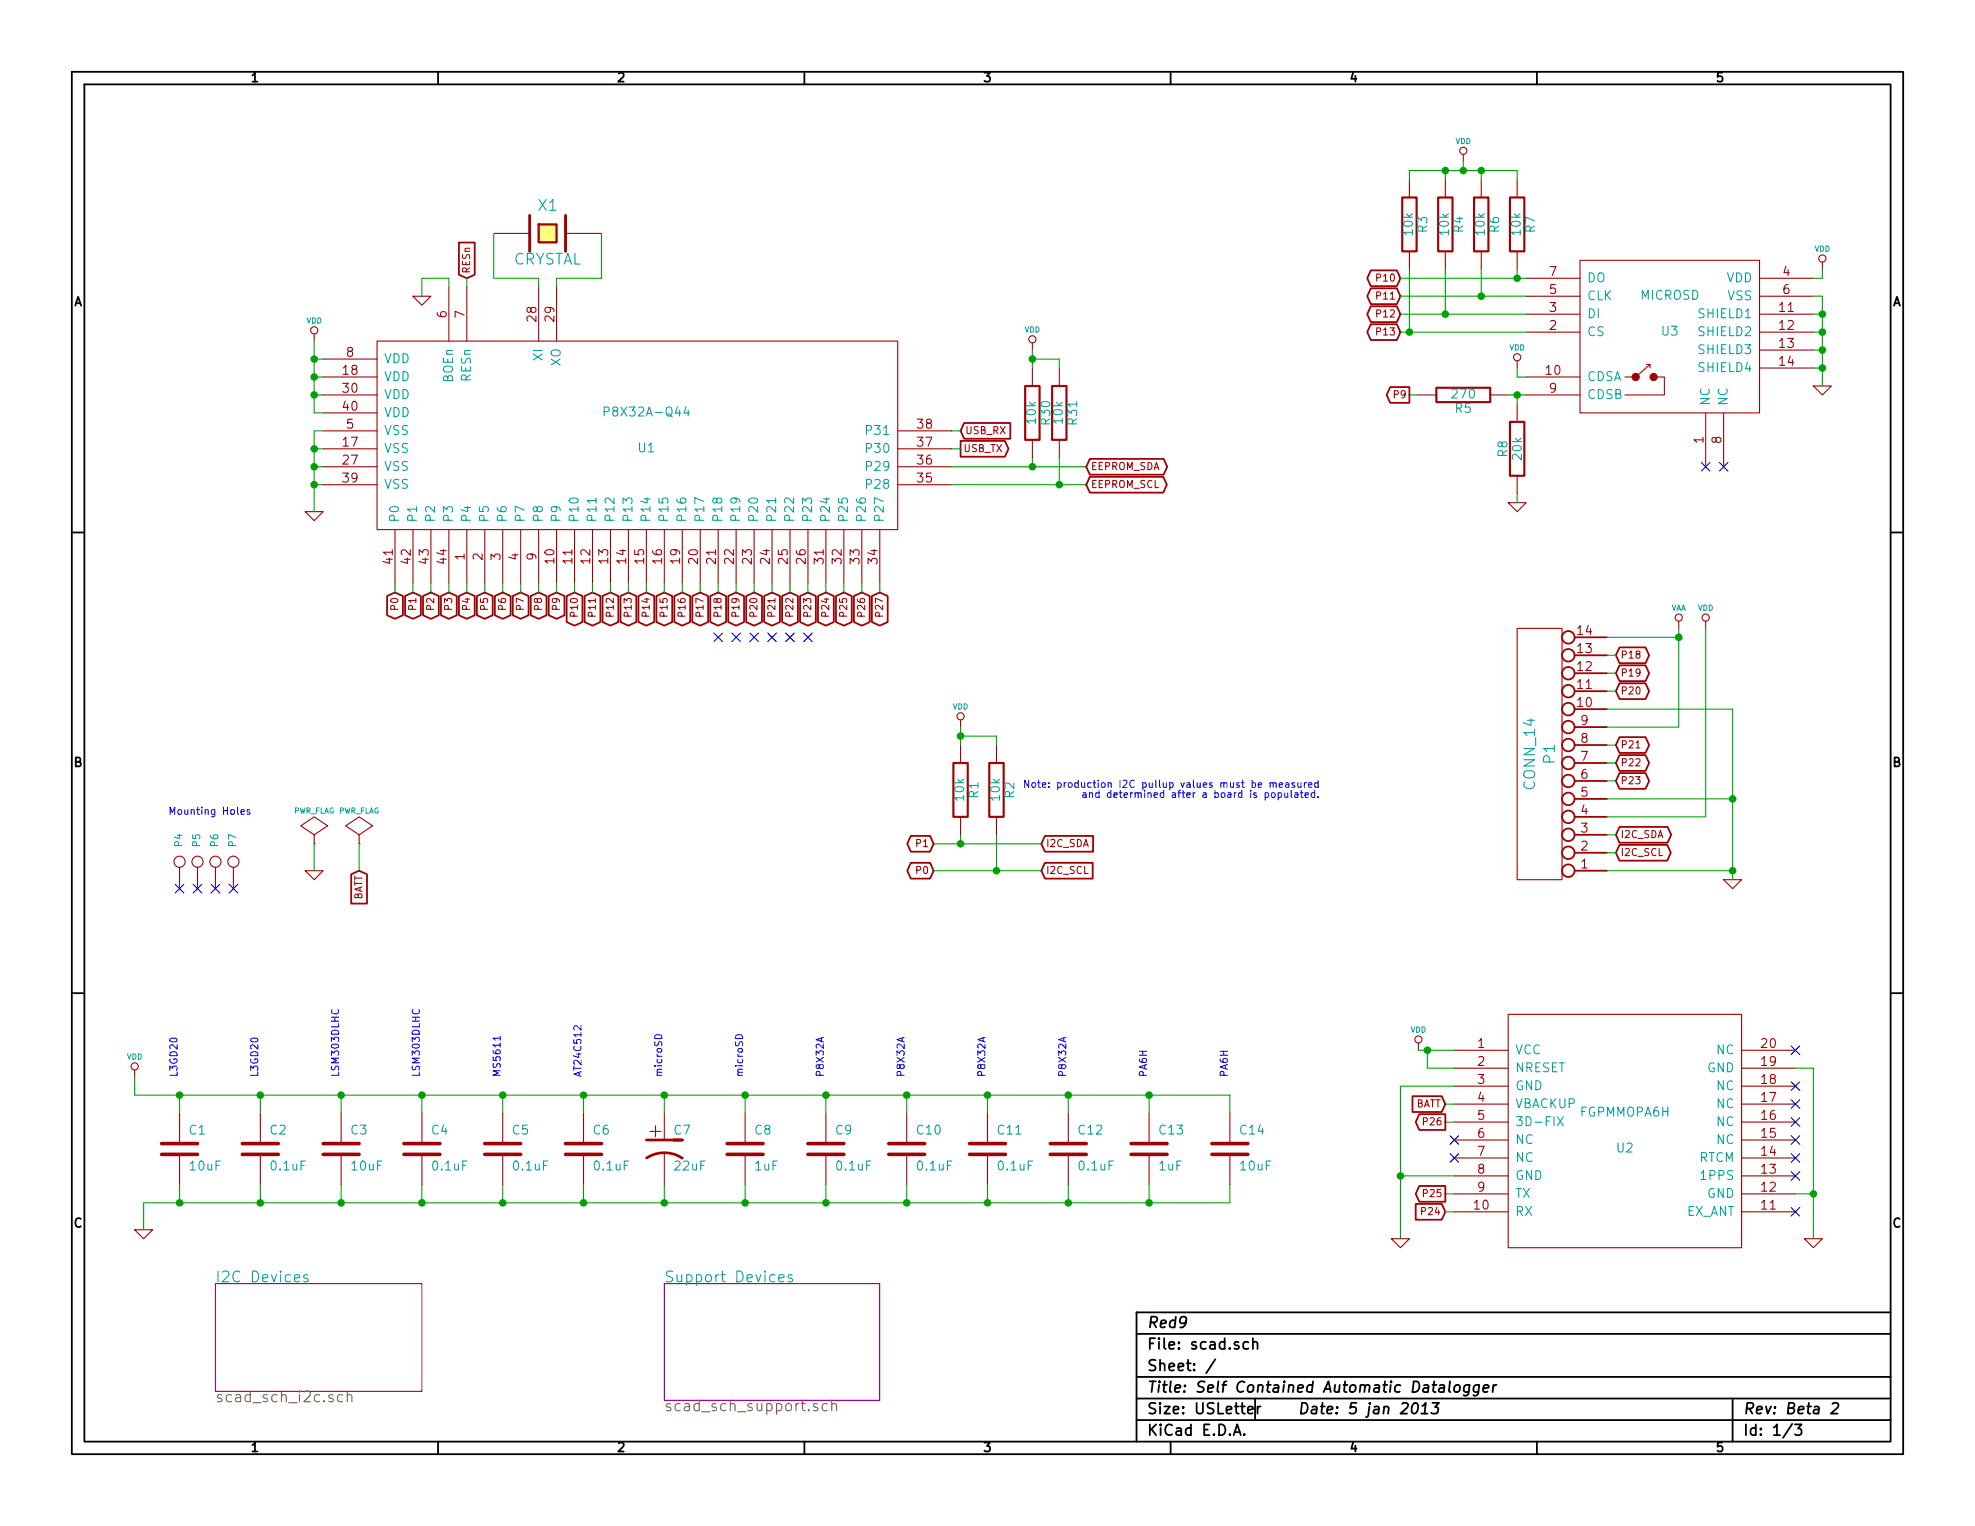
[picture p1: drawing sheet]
<svg xmlns="http://www.w3.org/2000/svg" width="279mm" height="216mm" viewBox="0 0 279 216" stroke-linecap="round" stroke-linejoin="round" font-family="sans-serif">
<g fill="none" stroke="#000" stroke-width=".25">
<path d="M10.2 10.2h259v195.5h-259zM11.9 11.9h255.6v192.1h-255.6zM62 10.2v1.7M113.8 10.2v1.7M165.6 10.2v1.7M217.4 10.2v1.7M10.2 75.3h1.7M267.5 75.3h1.7M10.2 140.5h1.7M267.5 140.5h1.7M160.8 188.7h106.7M160.8 194.8h106.7"/>
<path d="M160.8 197.9h106.7M171.9 192.3l-1.3 2M176.5 199.5l.8-.1-.1-.3-.4-.1-.3 .2 .1 .7 .2 .1 .4-.1M176.6 189.9a.48 .48 0 0 0-.7 .1v.6a.48 .48 0 0 0 .7 .2M177.2 190a.38 .38 0 0 1 .7 .1v.8M177.2 189.3v1.6M177.5 197.9v3M177.9 199v1M178.3 199l-.2 .1-.2 .2M199.9 198.6a.35 .35 0 0 1 .4-.1 .35 .35 0 0 1 .3 .3 .87 .87 0 0 1-.6 1.2l-.2-.1a1.14 1.14 0 0 1 .1-1.3zM201.1 200h.9M201.2 198.9l.5-.4-.2 1.5"/>
<path d="M202.6 198.5h1l-.6 .6a.38 .38 0 0 1 .5 .3l-.1 .3-.3 .3h-.4l-.2-.1M203.7 196l.2-.1 .4 .1v.2l-.1 .8M204.3 196.3l-.5 .1a.35 .35 0 0 0-.2 .5l.1 .1 .5-.1M205.1 195.4l-.1 1.3 .2 .3M205.9 196a.38 .38 0 0 1 .7 .2l-.2 .6a.41 .41 0 0 1-.7-.1v-.5zM207.9 196a.51 .51 0 0 0-.8 .2v.6a.53 .53 0 0 0 .7 .1M207.9 195.9l-.2 1.3-.1 .1a.45 .45 0 0 1-.5 .1M209.2 196a.51 .51 0 0 0-.7 .2v.6a.53 .53 0 0 0 .6 .1M209.3 195.9l-.2 1.3-.1 .1a.45 .45 0 0 1-.6 .1M209.8 196.4l.8-.1-.1-.3-.1-.1-.4 .1-.2 .7 .2 .3 .4-.1M211.3 195.9l-.1 1.1M211.7 195.9l-.3 .1-.2 .2"/>
<path d="M245.1 197.9v6.1M259.2 198.6l.3-.1h.3a.32 .32 0 0 1 .3 .4l-.1 .2-1 .9h.9M267.5 185.7h-106.7v18.3M62 204v1.7M113.8 204v1.7M160.8 200.9h106.7M165.6 204v1.7M174.5 203l.5-1.5 .5 1.5M174.7 202.6h.7M176 202.9l.1 .1h-.1h-.1l.1-.1v.1M217.4 204v1.7M253.5 201.4l-1.3 2"/>
<path d="M253.9 201.5h1l-.5 .6a.42 .42 0 0 1 .5 .3v.4l-.2 .2h-.6l-.2-.1"/>
</g>
<g fill="none" stroke="#a00000" stroke-width=".15">
<path d="M69.8 33h5.1M80 33h5.1M199.4 25.4v2.5M199.4 35.6v2.5M204.5 25.4v2.5M204.5 35.6v2.5M207 21.8v1.1M209.5 25.4v2.5M209.5 35.6v2.5M214.6 25.4v2.5M214.6 35.6v2.5M215.9 39.4h7.6"/>
<path d="M223.5 36.8h25.4v21.6h-25.4zM248.9 39.4h7.6M257.8 37.1v1M44.4 47.2v1.1M45.7 50.8h7.6M45.7 55.9h7.6M45.7 58.4h7.6M45.7 53.3h7.6M53.3 48.3h73.7v26.6h-73.7zM58.4 41.9h2.6l-1.3 1.3zM63.5 40.6v7.7M66 40.6v7.7"/>
<path d="M76.2 40.6v7.7M78.7 40.6v7.7M146 48.5v1M146 52.1v2.5M149.9 52.1v2.5M200.7 55.9h2.5M210.8 55.9h2.6M214.6 51.1v1M214.6 57.2v2.5M215.9 55.9h7.6M215.9 53.3h7.6M215.9 47h7.6"/>
<path d="M215.9 44.5h7.6M215.9 41.9h7.6M229.9 53.3h1M232.9 51.6h.5M233.4 52.1v-.5l-2 1.7M234.4 53.3h1.1v2.6h-5.6M241.3 58.4v7.6M243.8 58.4v7.6M248.9 47h7.6M248.9 44.5h7.6M248.9 41.9h7.6M248.9 49.5h7.6"/>
<path d="M248.9 52.1h7.6M256.5 54.6h2.6l-1.3 1.3zM43.2 72.4h2.5l-1.3 1.3zM45.7 61h7.6M45.7 68.6h7.6M45.7 66h7.6M45.7 63.5h7.6M55.9 74.9v7.7M58.4 74.9v7.7M61 74.9v7.7M63.5 74.9v7.7M66 74.9v7.7"/>
<path d="M68.6 74.9v7.7M71.1 74.9v7.7M73.7 74.9v7.7M76.2 74.9v7.7M78.7 74.9v7.7M81.3 74.9v7.7M83.8 74.9v7.7M86.4 74.9v7.7M88.9 74.9v7.7M91.4 74.9v7.7M94 74.9v7.7M96.5 74.9v7.7"/>
<path d="M99.1 74.9v7.7M101.6 74.9v7.7M104.1 74.9v7.7M106.7 74.9v7.7M109.2 74.9v7.7M111.8 74.9v7.7M114.3 74.9v7.7M116.8 74.9v7.7M119.4 74.9v7.7M121.9 74.9v7.7M124.5 74.9v7.7M127 61h7.6"/>
<path d="M127 68.6h7.6M127 66h7.6M127 63.5h7.6M146 62.2v2.6M149.9 62.2v2.6M213.4 71.1h2.5l-1.3 1.3zM214.6 67.3v2.6M214.6 88.9h6.4v35.6h-6.4zM237.5 87.9v1M241.3 87.9v1M44.4 119.4h.1M44.4 118.1l2-1.3-2-1.2-1.9 1.2 1.9 1.3v1.3"/>
<path d="M50.8 119.4h.1M50.8 118.1l1.9-1.3-1.9-1.2-1.9 1.2 1.9 1.3v1.3M135.9 101.9v1M135.9 105.4v2.6M135.9 115.6v2.5M141 105.4v2.6M141 115.6v2.5M231.4 105.8h.6M25.4 122.7v3M27.9 122.7v3M30.5 122.7v3M33 122.7v3"/>
<path d="M43.2 123.2h2.5l-1.3 1.3zM243.8 124.5h2.6l-1.3 1.2zM19 151.4v1M25.4 157.5v4.3M36.8 157.5v4.3M48.3 157.5v4.3M59.7 157.5v4.3M71.1 157.5v4.3M82.5 157.5v4.3M94 157.5v3.8M105.4 157.5v4.3M116.8 157.5v4.3"/>
<path d="M128.3 157.5v4.3M139.7 157.5v4.3M151.1 157.5v4.3M162.6 157.5v4.3M174 157.5v4.3M200.7 147.6v1M205.7 148.6h7.7M205.7 151.1h7.7M205.7 153.7h7.7M205.7 156.2h7.7M205.7 158.8h7.7M213.4 143.5h33v33h-33z"/>
<path d="M246.4 148.6h7.6M246.4 151.1h7.6M246.4 153.7h7.6M246.4 156.2h7.6M246.4 158.8h7.6M19 174h2.6l-1.3 1.3zM25.4 163.3v4.3M36.8 163.3v4.3M48.3 163.3v4.3M59.7 163.3v4.3M71.1 163.3v4.3M82.5 163.3v4.3"/>
<path d="M94 163.1v4.5M105.4 163.3v4.3M116.8 163.3v4.3M128.3 163.3v4.3M139.7 163.3v4.3M151.1 163.3v4.3M162.6 163.3v4.3M174 163.3v4.3M196.8 175.3h2.6l-1.3 1.2zM205.7 161.3h7.7M205.7 163.8h7.7M205.7 166.4h7.7"/>
<path d="M205.7 168.9h7.7M205.7 171.5h7.7M246.4 161.3h7.6M246.4 163.8h7.6M246.4 166.4h7.6M246.4 168.9h7.6M246.4 171.5h7.6M255.3 175.3h2.5l-1.3 1.2z"/>
<circle cx="207" cy="21.3" r=".51"/>
<circle cx="257.8" cy="36.6" r=".51"/>
<circle cx="44.5" cy="46.7" r=".51"/>
<circle cx="146.1" cy="48" r=".51"/>
<circle cx="214.6" cy="50.5" r=".51"/>
<circle cx="237.5" cy="87.4" r=".51"/>
<circle cx="241.3" cy="87.4" r=".51"/>
<circle cx="135.9" cy="101.3" r=".51"/>
<circle cx="25.4" cy="121.9" r=".79"/>
<circle cx="27.9" cy="121.9" r=".79"/>
<circle cx="30.5" cy="121.9" r=".79"/>
<circle cx="33" cy="121.9" r=".79"/>
<circle cx="19" cy="150.9" r=".51"/>
<circle cx="200.7" cy="147.1" r=".51"/>
</g>
<path d="M85.5 58.2h.6l.1-.2-.1-.3-.1-.1h-.5v1.3M97.1 57.5l-.3 .9h.7M97.4 58v.9M84.3 70.5v.7M109.7 70.5v.7M220.3 158l.9 1.3M221.2 158l-.9 1.3M43.5 180.4l-.3-.1-.2 .3v.2l.5 .1 .1 .2-.1 .2-.1 .1-.4-.1M110.2 180.8l.7-.1-.1-.3-.4-.1-.2 .3 .1 .7 .1 .1 .4-.1M112.1 180.4l-.4-.1-.2 .3 .1 .2 .5 .1v.2v.2l-.2 .1-.4-.1" fill="none" stroke="#00a0a0" stroke-width=".15"/>
<g fill="#a00000" stroke="#a00000" stroke-width=".15">
<circle cx="231.4" cy="53.3" r=".51"/>
<circle cx="233.9" cy="53.3" r=".51"/>
</g>
<path d="M91.4 161.3h5.1h-1.3M91.5 163.8a4.6 4.6 0 0 1 5 .1" fill="none" stroke="#a00000" stroke-width=".38"/>
<g fill="none" stroke="#00f" stroke-width=".15">
<path d="M24.1 115.2v-1l.3 .7 .3-.7v1M35.3 114.6h-.2l-.1 .1 .1 .2h.2v.3h-.3M145.5 110.4v1l-.5-1v1M146 110.8h.5v.4l-.1 .2h-.4v-.2zM146.8 110.7h.4M146.9 110.4v.9l.3 .1M147.5 111.1l.5-.1-.1-.2-.3-.1-.1 .2v.5h.4M148.4 111.3v.1M148.4 110.8v.1M149.6 110.8h.4l.1 .1-.1 .5h-.4M149.6 110.7v1.1M153.2 112.2h.4v.6"/>
<path d="M153.6 112.4h-.3l-.1 .2 .1 .2h.3M154.1 112.2h.4l.1 .6M154.1 112.2v.6M155.5 112.2h-.4l-.1 .1 .1 .5h.4M155.5 111.8v1M157.1 112.2h-.4v.1v.5h.4M157.1 111.8v1M157.6 112.5l.5-.1-.1-.2h-.3l-.1 .1v.5h.4M184.5 110.7v.7M184.6 112.5l.5-.1v-.2h-.3l-.2 .1 .1 .5h.4M184.8 110.7l-.2 .1-.1 .1M185.1 111.1l.5-.1-.1-.2-.3-.1-.1 .2 .1 .5h.3"/>
<path d="M186 112.2h-.4l-.1 .1 .1 .5h.4M186 111.8v1M186.5 110.8h-.4l-.1 .1 .1 .5h.4M186.5 112.7v.1M186.5 110.4v1M70.8 146.9h-1.1l.4 .3M70.8 146.6v.6M82.2 145.1v.6l-.7-.6-.2 .1-.1 .1 .1 .4M92.7 146.6a.55 .55 0 0 1 .6-.2 .55 .55 0 0 1 .3 .5h-1zM104.1 146.6a.55 .55 0 0 1 .6-.2 .55 .55 0 0 1 .4 .5h-1.1z"/>
</g>
<path d="M74.9 30.5v5.1M80 30.5v5.1" fill="none" stroke="#a00000" stroke-width=".41"/>
<path d="M76.2 31.8h2.5v2.5h-2.5z" fill="#ffff80" stroke="#ffff80" stroke-width=".25"/>
<path d="M76.2 31.8h2.5v2.5h-2.5zM198.4 27.9h2v7.7h-2zM203.5 27.9h2v7.7h-2zM208.5 27.9h2.1v7.7h-2.1zM213.6 27.9h2v7.7h-2zM145 54.6h2.1v7.6h-2.1zM148.8 54.6h2.1v7.6h-2.1zM203.2 54.9h7.6v2h-7.6zM213.6 59.7h2v7.6h-2zM134.9 108h2v7.6h-2zM140 108h2v7.6h-2z" fill="none" stroke="#a00000" stroke-width=".3"/>
<g fill="none" stroke="#a00000" stroke-width=".25">
<path d="M64.9 34.3h2.3v4.6l-1.2 .5-1.1-.5zM193.9 38.3h3.7l.5 1.1-.5 1.1h-3.7l-.5-1.1zM136.4 59.8h6.5v2.3h-6.5l-.5-1.1zM193.9 45.9h3.7l.5 1.1-.5 1.1h-3.7l-.5-1.1zM193.9 43.3h3.7l.5 1.2-.5 1.1h-3.7l-.5-1.1zM193.9 40.8h3.7l.5 1.1-.5 1.1h-3.7l-.5-1.1zM196.7 54.8h2.7v2.2h-2.7l-.5-1.1zM135.9 62.4h6.3l.5 1.1-.5 1.1h-6.3zM154.2 64.9h10.4l.5 1.1-.5 1.2h-10.4l-.5-1.2zM154.2 67.5h10.4l.5 1.1-.5 1.1h-10.4l-.5-1.1zM54.8 84.3l1.1-.5 1.1 .5v2.7l-1.1 .6-1.1-.6zM57.3 84.3l1.1-.5 1.1 .5v2.7l-1.1 .6-1.1-.6z"/>
<path d="M59.8 84.3l1.2-.5 1.1 .5v2.7l-1.1 .6-1.2-.6zM62.4 84.3l1.1-.5 1.1 .5v2.7l-1.1 .6-1.1-.6zM64.9 84.3l1.1-.5 1.2 .5v2.7l-1.2 .6-1.1-.6zM67.5 84.3l1.1-.5 1.1 .5v2.7l-1.1 .6-1.1-.6zM70 84.3l1.1-.5 1.1 .5v2.7l-1.1 .6-1.1-.6zM72.5 84.3l1.2-.5 1.1 .5v2.7l-1.1 .6-1.2-.6zM75.1 84.3l1.1-.5 1.1 .5v2.7l-1.1 .6-1.1-.6zM77.6 84.3l1.1-.5 1.2 .5v2.7l-1.2 .6-1.1-.6zM80.2 84.3l1.1-.5 1.1 .5v3.7l-1.1 .5-1.1-.5zM82.7 84.3l1.1-.5 1.1 .5v3.7l-1.1 .5-1.1-.5zM85.2 84.3l1.2-.5 1.1 .5v3.7l-1.1 .5-1.2-.5zM87.8 84.3l1.1-.5 1.1 .5v3.7l-1.1 .5-1.1-.5z"/>
<path d="M90.3 84.3l1.1-.5 1.2 .5v3.7l-1.2 .5-1.1-.5zM92.9 84.3l1.1-.5 1.1 .5v3.7l-1.1 .5-1.1-.5zM95.4 84.3l1.1-.5 1.1 .5v3.7l-1.1 .5-1.1-.5zM97.9 84.3l1.2-.5 1.1 .5v3.7l-1.1 .5-1.2-.5zM100.5 84.3l1.1-.5 1.1 .5v3.7l-1.1 .5-1.1-.5zM103 84.3l1.1-.5 1.2 .5v3.7l-1.2 .5-1.1-.5zM105.6 84.3l1.1-.5 1.1 .5v3.7l-1.1 .5-1.1-.5zM108.1 84.3l1.1-.5 1.1 .5v3.7l-1.1 .5-1.1-.5zM110.6 84.3l1.2-.5 1.1 .5v3.7l-1.1 .5-1.2-.5zM113.2 84.3l1.1-.5 1.1 .5v3.7l-1.1 .5-1.1-.5zM115.7 84.3l1.1-.5 1.2 .5v3.7l-1.2 .5-1.1-.5zM118.3 84.3l1.1-.5 1.1 .5v3.7l-1.1 .5-1.1-.5z"/>
<path d="M120.8 84.3l1.1-.5 1.1 .5v3.7l-1.1 .5-1.1-.5zM123.3 84.3l1.2-.5 1.1 .5v3.7l-1.1 .5-1.2-.5zM222.8 97.8h4.5M222.8 95.3h4.5M222.8 92.7h4.5M222.8 90.2h4.5M229.1 91.6h3.7l.5 1.1-.5 1.1h-3.7l-.5-1.1zM229.1 94.1h3.7l.5 1.2-.5 1.1h-3.7l-.5-1.1zM229.1 96.7h3.7l.5 1.1-.5 1.1h-3.7l-.5-1.1zM128.9 118.3h2.7l.5 1.1-.5 1.1h-2.7l-.6-1.1zM147.8 118.3h6.8v2.2h-6.8l-.5-1.1zM222.8 118.1h4.5"/>
<path d="M222.8 115.6h4.5M222.8 113h4.5M222.8 110.5h4.5M222.8 108h4.5M222.8 105.4h4.5M222.8 102.9h4.5M222.8 100.3h4.5M229.1 106.8h3.7l.5 1.2-.5 1.1h-3.7l-.5-1.1zM229.1 109.4h3.7l.5 1.1-.5 1.1h-3.7l-.5-1.1zM229.1 104.3h3.7l.5 1.1-.5 1.1h-3.7l-.5-1.1zM229.1 117h6.8l.5 1.1-.5 1.1h-6.8l-.5-1.1zM229.1 119.5h6.8l.5 1.2-.5 1.1h-6.8l-.5-1.1z"/>
<path d="M49.7 123.7l1.1-.5 1.1 .5v4.1h-2.2zM128.9 122.1h2.7l.5 1.1-.5 1.1h-2.7l-.6-1.1zM147.8 122.1h6.8v2.2h-6.8l-.5-1.1zM222.8 123.2h4.5M222.8 120.7h4.5M199.8 155.1h4.2l.5 1.1-.5 1.1h-4.2zM200.8 157.6h3.7v2.3h-3.7l-.5-1.1zM200.3 170.3h3.7l.5 1.2-.5 1.1h-3.7zM200.8 167.8h3.7v2.2h-3.7l-.5-1.1z"/>
<circle cx="221.9" cy="97.8" r=".89"/>
<circle cx="221.9" cy="92.7" r=".89"/>
<circle cx="221.9" cy="90.2" r=".89"/>
<circle cx="221.9" cy="95.2" r=".89"/>
<circle cx="221.9" cy="115.6" r=".89"/>
<circle cx="221.9" cy="110.5" r=".89"/>
<circle cx="221.9" cy="105.4" r=".89"/>
<circle cx="221.9" cy="107.9" r=".89"/>
<circle cx="221.9" cy="100.3" r=".89"/>
<circle cx="221.9" cy="113" r=".89"/>
<circle cx="221.9" cy="102.9" r=".89"/>
<circle cx="221.9" cy="118.1" r=".89"/>
<circle cx="221.9" cy="120.6" r=".89"/>
<circle cx="221.9" cy="123.2" r=".89"/>
</g>
<g fill="none" stroke="#0000c0" stroke-width=".15">
<path d="M240.7 65.4l1.2 1.2M241.9 65.4l-1.2 1.2M243.2 65.4l1.2 1.2M244.4 65.4l-1.2 1.2M101 89.6l1.2 1.2M102.2 89.6l-1.2 1.2M103.5 89.6l1.2 1.2M104.7 89.6l-1.2 1.2M106.1 89.6l1.2 1.2M107.3 89.6l-1.2 1.2M108.6 89.6l1.2 1.2M109.8 89.6l-1.2 1.2"/>
<path d="M111.2 89.6l1.2 1.2M112.4 89.6l-1.2 1.2M113.7 89.6l1.2 1.2M114.9 89.6l-1.2 1.2M24.8 125.1l1.2 1.2M26 125.1l-1.2 1.2M27.3 125.1l1.2 1.2M28.5 125.1l-1.2 1.2M29.9 125.1l1.2 1.2M31.1 125.1l-1.2 1.2M32.4 125.1l1.2 1.2M33.6 125.1l-1.2 1.2"/>
<path d="M253.4 158.1l1.2 1.3M253.4 155.6l1.2 1.2M253.4 153.1l1.2 1.2M253.4 148l1.2 1.2M254.6 158.1l-1.2 1.3M254.6 155.6l-1.2 1.2M254.6 153.1l-1.2 1.2M254.6 148l-1.2 1.2M205.1 160.7l1.2 1.2M205.1 163.2l1.2 1.2M206.3 160.7l-1.2 1.2M206.3 163.2l-1.2 1.2"/>
<path d="M253.4 170.8l1.2 1.3M253.4 165.8l1.2 1.2M253.4 163.2l1.2 1.2M253.4 160.7l1.2 1.2M254.6 170.8l-1.2 1.3M254.6 165.8l-1.2 1.2M254.6 163.2l-1.2 1.2M254.6 160.7l-1.2 1.2"/>
</g>
<g fill="none" stroke="#a00000" stroke-width=".51">
<path d="M22.9 163.3h5M22.9 161.8h5M34.3 163.3h5.1M34.3 161.8h5.1M45.7 163.3h5.1M45.7 161.8h5.1M57.1 163.3h5.1M57.1 161.8h5.1M68.6 163.3h5.1M68.6 161.8h5.1M80 163.3h5.1M80 161.8h5.1"/>
<path d="M102.9 163.3h5M102.9 161.8h5M114.3 163.3h5.1M114.3 161.8h5.1M125.7 163.3h5.1M125.7 161.8h5.1M137.2 163.3h5M137.2 161.8h5M148.6 163.3h5.1M148.6 161.8h5.1M160 163.3h5.1M160 161.8h5.1"/>
<path d="M171.4 163.3h5.1M171.4 161.8h5.1"/>
</g>
<g fill="none" stroke="#00a000" stroke-width=".15">
<path d="M66 39.4v1.2M69.8 33v6.4h6.4v1.2M85.1 33v6.4h-6.4v1.2M198.1 39.4h17.8M199.4 25.4v-1.3h15.2v1.3M199.4 38.1v8.9M204.5 24.1v1.3M204.5 38.1v6.4M207 22.9v1.2M209.5 24.1v1.3M209.5 38.1v3.8M214.6 38.1v1.3"/>
<path d="M257.8 38.1v1.3h-1.3M44.4 50.8h1.3M44.4 48.3v10.1h1.3M44.4 55.9h1.3M44.4 53.3h1.3M63.5 40.6v-1.2h-3.8v2.5M146 49.5v2.6M146 50.8h3.9v1.3M198.1 41.9h17.8M198.1 44.5h17.8M198.1 47h17.8M199.4 55.9h1.3"/>
<path d="M213.4 55.9h2.5M214.6 52.1v1.2h1.3M214.6 55.9v1.3M256.5 41.9h1.3v12.7M256.5 44.5h1.3M256.5 47h1.3M256.5 49.5h1.3M256.5 52.1h1.3M44.4 66h1.3M44.4 68.6h1.3M44.4 63.5h1.3M45.7 61h-1.3v11.4"/>
<path d="M134.6 66h19.1M134.6 68.6h19.1M134.6 61h1.3M134.6 63.5h1.3M146 64.8v1.2M149.9 64.8v3.8M214.6 69.9v1.2M55.9 82.6v1.2M58.4 82.6v1.2M61 82.6v1.2M63.5 82.6v1.2M66 82.6v1.2"/>
<path d="M68.6 82.6v1.2M71.1 82.6v1.2M73.7 82.6v1.2M76.2 82.6v1.2M78.7 82.6v1.2M81.3 82.6v1.2M83.8 82.6v1.2M86.4 82.6v1.2M88.9 82.6v1.2M91.4 82.6v1.2M94 82.6v1.2M96.5 82.6v1.2"/>
<path d="M99.1 82.6v1.2M101.6 82.6v1.2M104.1 82.6v1.2M106.7 82.6v1.2M109.2 82.6v1.2M111.8 82.6v1.2M114.3 82.6v1.2M116.8 82.6v1.2M119.4 82.6v1.2M121.9 82.6v1.2M124.5 82.6v1.2M227.3 90.2h10.2"/>
<path d="M227.3 97.8h1.3M227.3 95.3h1.3M227.3 92.7h1.3M237.5 88.9v14h-10.2M241.3 88.9v26.7h-14M44.4 119.4v3.8M50.8 119.4v3.8M132.1 119.4h15.2M135.9 102.9v2.5M135.9 118.1v1.3M135.9 104.1h5.1v1.3M141 118.1v5.1"/>
<path d="M227.3 100.3h17.8v24.2M227.3 113h17.8M227.3 118.1h1.3M227.3 110.5h1.3M227.3 108h1.3M227.3 105.4h1.3M132.1 123.2h15.2M227.3 123.2h17.8M227.3 120.7h1.3M19 152.4v2.5h155v2.6M25.4 154.9v2.6M36.8 154.9v2.6"/>
<path d="M48.3 154.9v2.6M59.7 154.9v2.6M71.1 154.9v2.6M82.5 154.9v2.6M94 154.9v2.6M105.4 154.9v2.6M116.8 154.9v2.6M128.3 154.9v2.6M139.7 154.9v2.6M151.1 154.9v2.6M162.6 154.9v2.6M200.7 148.6h5"/>
<path d="M201.9 148.6v2.5h3.8M204.5 158.8h1.2M204.5 156.2h1.2M205.7 153.7h-7.6v21.6M254 151.1h2.5v24.2M25.4 167.6v2.6M36.8 167.6v2.6M48.3 167.6v2.6M59.7 167.6v2.6M71.1 167.6v2.6M82.5 167.6v2.6M94 167.6v2.6"/>
<path d="M105.4 167.6v2.6M116.8 167.6v2.6M128.3 167.6v2.6M139.7 167.6v2.6M151.1 167.6v2.6M162.6 167.6v2.6M174 167.6v2.6h-153.7v3.8M198.1 166.4h7.6M204.5 168.9h1.2M204.5 171.5h1.2M254 168.9h2.5"/>
</g>
<g fill="#00a000" stroke="#00a000" stroke-width=".25">
<circle cx="25.4" cy="154.9" r=".41"/>
<circle cx="36.8" cy="154.9" r=".41"/>
<circle cx="48.3" cy="154.9" r=".41"/>
<circle cx="59.7" cy="154.9" r=".41"/>
<circle cx="71.1" cy="154.9" r=".41"/>
<circle cx="25.4" cy="170.2" r=".41"/>
<circle cx="36.8" cy="170.2" r=".41"/>
<circle cx="48.3" cy="170.2" r=".41"/>
<circle cx="59.7" cy="170.2" r=".41"/>
<circle cx="71.1" cy="170.2" r=".41"/>
<circle cx="82.5" cy="154.9" r=".41"/>
<circle cx="94" cy="154.9" r=".41"/>
<circle cx="82.5" cy="170.2" r=".41"/>
<circle cx="94" cy="170.2" r=".41"/>
<circle cx="201.9" cy="148.6" r=".41"/>
<circle cx="256.5" cy="168.9" r=".41"/>
<circle cx="198.1" cy="166.4" r=".41"/>
<circle cx="146" cy="50.8" r=".41"/>
<circle cx="149.9" cy="68.6" r=".41"/>
<circle cx="146" cy="66" r=".41"/>
<circle cx="44.4" cy="55.9" r=".41"/>
<circle cx="44.4" cy="53.3" r=".41"/>
<circle cx="44.4" cy="50.8" r=".41"/>
<circle cx="44.4" cy="63.5" r=".41"/>
<circle cx="44.4" cy="66" r=".41"/>
<circle cx="44.4" cy="68.6" r=".41"/>
<circle cx="257.8" cy="44.5" r=".41"/>
<circle cx="257.8" cy="47" r=".41"/>
<circle cx="257.8" cy="49.5" r=".41"/>
<circle cx="257.8" cy="52.1" r=".41"/>
<circle cx="214.6" cy="55.9" r=".41"/>
<circle cx="116.8" cy="170.2" r=".41"/>
<circle cx="128.3" cy="170.2" r=".41"/>
<circle cx="139.7" cy="170.2" r=".41"/>
<circle cx="139.7" cy="154.9" r=".41"/>
<circle cx="128.3" cy="154.9" r=".41"/>
<circle cx="116.8" cy="154.9" r=".41"/>
<circle cx="105.4" cy="154.9" r=".41"/>
<circle cx="105.4" cy="170.2" r=".41"/>
<circle cx="151.1" cy="154.9" r=".41"/>
<circle cx="162.6" cy="154.9" r=".41"/>
<circle cx="151.1" cy="170.2" r=".41"/>
<circle cx="162.6" cy="170.2" r=".41"/>
<circle cx="209.5" cy="24.1" r=".41"/>
<circle cx="207" cy="24.1" r=".41"/>
<circle cx="204.5" cy="24.1" r=".41"/>
<circle cx="214.6" cy="39.4" r=".41"/>
<circle cx="209.5" cy="41.9" r=".41"/>
<circle cx="204.5" cy="44.5" r=".41"/>
<circle cx="199.4" cy="47" r=".41"/>
<circle cx="237.5" cy="90.2" r=".41"/>
<circle cx="245.1" cy="113" r=".41"/>
<circle cx="245.1" cy="123.2" r=".41"/>
<circle cx="135.9" cy="119.4" r=".41"/>
<circle cx="141" cy="123.2" r=".41"/>
<circle cx="135.9" cy="104.1" r=".41"/>
</g>
<path d="M30.5 181.6h29.2v15.3h-29.2zM94 181.6h30.5v16.5h-30.5z" fill="none" stroke="#a000a0" stroke-width=".15"/>
<path d="M48.5 197.4a.48 .48 0 0 0-.7 .1v.5a.48 .48 0 0 0 .7 .2M49.1 197.5a.38 .38 0 0 1 .7 0v.8M49.1 196.8v1.5M115.6 198.7l-.3-.1-.2 .2v.2l.5 .2 .1 .1-.1 .2-.1 .1-.4-.1M117 198.7a.48 .48 0 0 0-.6 0l-.1 .6a.48 .48 0 0 0 .7 .2M117.7 198.7a.38 .38 0 0 1 .6 .1v.8M117.7 198.1v1.5" fill="none" stroke="#808000" stroke-width=".15"/>
<text font-size="2.8" fill="#a00000" x="91.9" y="161">+</text>
<g font-size="2.1" fill="#00a0a0">
<text x="76.2" y="29.9">X1</text>
<text x="72.5" y="37.5">CRYSTAL</text>
<text x="220" y="108" transform="rotate(-90 220 108)">P1</text>
<text x="217.2" y="111.6" transform="rotate(-90 217.2 111.6)">CONN_14</text>
<text x="30.5" y="181.5">I2C Devices</text>
<text x="94" y="181.5">Support Devices</text>
</g>
<g font-size="2.1">
<text x="162.3" y="191">File: scad.sch</text>
<text x="162.3" y="188">Red9</text>
<text x="162.3" y="197.1">Title: Self Contained Automatic Datalogger</text>
<text x="162.3" y="194.1">Sheet: /</text>
<text x="162.3" y="203.2">KiCad E.D.A.</text>
<text x="162.3" y="200.2">Size: USLetter</text>
<text x="183.6" y="200.2">Date: 5 jan 2013</text>
<text x="246.6" y="200.2">Rev: Beta 2</text>
<text x="246.6" y="203.2">Id: 1/3</text>
</g>
<g font-size="2.1" fill="#808000">
<text x="30.5" y="198.5">scad_sch_i2c.sch</text>
<text x="94" y="199.7">scad_sch_support.sch</text>
</g>
<g font-size="1.8">
<text x="35.6" y="11.7">1</text>
<text x="87.4" y="11.7">2</text>
<text x="139.2" y="11.7">3</text>
<text x="191" y="11.7">4</text>
<text x="242.8" y="11.7">5</text>
<text x="10.4" y="43.4">A</text>
<text x="267.7" y="43.4">A</text>
<text x="10.4" y="108.6">B</text>
<text x="267.7" y="108.6">B</text>
<text x="10.4" y="173.7">C</text>
<text x="267.7" y="173.7">C</text>
<text x="35.6" y="205.5">1</text>
<text x="87.4" y="205.5">2</text>
<text x="139.2" y="205.5">3</text>
<text x="191" y="205.5">4</text>
<text x="242.8" y="205.5">5</text>
</g>
<g font-size="1.8" fill="#00a0a0">
<text x="199.9" y="33.2" transform="rotate(-90 199.9 33.2)">10k</text>
<text x="202" y="32.9" transform="rotate(-90 202 32.9)">R3</text>
<text x="205" y="33.2" transform="rotate(-90 205 33.2)">10k</text>
<text x="207.1" y="32.9" transform="rotate(-90 207.1 32.9)">R4</text>
<text x="210.1" y="33.2" transform="rotate(-90 210.1 33.2)">10k</text>
<text x="212.1" y="32.9" transform="rotate(-90 212.1 32.9)">R6</text>
<text x="215.2" y="33.2" transform="rotate(-90 215.2 33.2)">10k</text>
<text x="217.2" y="32.9" transform="rotate(-90 217.2 32.9)">R7</text>
<text x="224.5" y="40">DO</text>
<text x="244.2" y="40">VDD</text>
<text x="224.5" y="47.6">CS</text>
<text x="224.5" y="45.1">DI</text>
<text x="224.5" y="42.5">CLK</text>
<text x="232.1" y="42.5">MICROSD</text>
<text x="235.1" y="47.5">U3</text>
<text x="240.4" y="45.1">SHIELD1</text>
<text x="240.4" y="47.6">SHIELD2</text>
<text x="244.4" y="42.5">VSS</text>
<text x="54.4" y="51.4">VDD</text>
<text x="54.4" y="54">VDD</text>
<text x="76.8" y="51" transform="rotate(-90 76.8 51)">XI</text>
<text x="79.4" y="51.8" transform="rotate(-90 79.4 51.8)">XO</text>
<text x="224.5" y="54">CDSA</text>
<text x="240.4" y="50.2">SHIELD3</text>
<text x="240.4" y="52.7">SHIELD4</text>
<text x="54.4" y="56.5">VDD</text>
<text x="54.4" y="59.1">VDD</text>
<text x="64.1" y="54.2" transform="rotate(-90 64.1 54.2)">BOEn</text>
<text x="66.7" y="54" transform="rotate(-90 66.7 54)">RESn</text>
<text x="86.2" y="59">P8X32A-Q44</text>
<text x="146.6" y="59.9" transform="rotate(-90 146.6 59.9)">10k</text>
<text x="150.4" y="59.9" transform="rotate(-90 150.4 59.9)">10k</text>
<text x="205.5" y="56.4">270</text>
<text x="205.9" y="58.5">R5</text>
<text x="224.5" y="56.5">CDSB</text>
<text x="241.9" y="57.4" transform="rotate(-90 241.9 57.4)">NC</text>
<text x="244.5" y="57.4" transform="rotate(-90 244.5 57.4)">NC</text>
<text x="54.4" y="61.6">VSS</text>
<text x="54.4" y="64.1">VSS</text>
<text x="90.3" y="64.1">U1</text>
<text x="122.8" y="64.1">P30</text>
<text x="122.8" y="61.6">P31</text>
<text x="148.6" y="60" transform="rotate(-90 148.6 60)">R30</text>
<text x="152.5" y="60" transform="rotate(-90 152.5 60)">R31</text>
<text x="213.3" y="64.6" transform="rotate(-90 213.3 64.6)">R8</text>
<text x="215.3" y="65" transform="rotate(-90 215.3 65)">20k</text>
<text x="54.4" y="66.7">VSS</text>
<text x="54.4" y="69.2">VSS</text>
<text x="122.8" y="69.2">P28</text>
<text x="122.8" y="66.7">P29</text>
<text x="56.5" y="73.9" transform="rotate(-90 56.5 73.9)">P0</text>
<text x="59.1" y="73.9" transform="rotate(-90 59.1 73.9)">P1</text>
<text x="61.6" y="73.9" transform="rotate(-90 61.6 73.9)">P2</text>
<text x="64.1" y="73.9" transform="rotate(-90 64.1 73.9)">P3</text>
<text x="66.7" y="73.9" transform="rotate(-90 66.7 73.9)">P4</text>
<text x="69.2" y="73.9" transform="rotate(-90 69.2 73.9)">P5</text>
<text x="71.8" y="73.9" transform="rotate(-90 71.8 73.9)">P6</text>
<text x="74.3" y="73.9" transform="rotate(-90 74.3 73.9)">P7</text>
<text x="76.8" y="73.9" transform="rotate(-90 76.8 73.9)">P8</text>
<text x="79.4" y="73.9" transform="rotate(-90 79.4 73.9)">P9</text>
<text x="81.9" y="73.9" transform="rotate(-90 81.9 73.9)">P10</text>
<text x="84.5" y="73.9" transform="rotate(-90 84.5 73.9)">P11</text>
<text x="87" y="73.9" transform="rotate(-90 87 73.9)">P12</text>
<text x="89.5" y="73.9" transform="rotate(-90 89.5 73.9)">P13</text>
<text x="92.1" y="73.9" transform="rotate(-90 92.1 73.9)">P14</text>
<text x="94.6" y="73.9" transform="rotate(-90 94.6 73.9)">P15</text>
<text x="97.2" y="73.9" transform="rotate(-90 97.2 73.9)">P16</text>
<text x="99.7" y="73.9" transform="rotate(-90 99.7 73.9)">P17</text>
<text x="102.2" y="73.9" transform="rotate(-90 102.2 73.9)">P18</text>
<text x="104.8" y="73.9" transform="rotate(-90 104.8 73.9)">P19</text>
<text x="107.3" y="73.9" transform="rotate(-90 107.3 73.9)">P20</text>
<text x="109.9" y="73.9" transform="rotate(-90 109.9 73.9)">P21</text>
<text x="112.4" y="73.9" transform="rotate(-90 112.4 73.9)">P22</text>
<text x="114.9" y="73.9" transform="rotate(-90 114.9 73.9)">P23</text>
<text x="117.5" y="73.9" transform="rotate(-90 117.5 73.9)">P24</text>
<text x="120" y="73.9" transform="rotate(-90 120 73.9)">P25</text>
<text x="122.6" y="73.9" transform="rotate(-90 122.6 73.9)">P26</text>
<text x="125.1" y="73.9" transform="rotate(-90 125.1 73.9)">P27</text>
<text x="136.4" y="113.2" transform="rotate(-90 136.4 113.2)">10k</text>
<text x="138.5" y="112.9" transform="rotate(-90 138.5 112.9)">R1</text>
<text x="141.5" y="113.2" transform="rotate(-90 141.5 113.2)">10k</text>
<text x="143.6" y="112.9" transform="rotate(-90 143.6 112.9)">R2</text>
<text x="214.4" y="149.2">VCC</text>
<text x="242.8" y="149.2">NC</text>
<text x="214.4" y="151.8">NRESET</text>
<text x="214.4" y="154.3">GND</text>
<text x="241.4" y="151.8">GND</text>
<text x="242.8" y="154.3">NC</text>
<text x="26.8" y="160.6">C1</text>
<text x="38.2" y="160.6">C2</text>
<text x="49.7" y="160.6">C3</text>
<text x="61.1" y="160.6">C4</text>
<text x="72.5" y="160.6">C5</text>
<text x="83.9" y="160.6">C6</text>
<text x="95.4" y="160.6">C7</text>
<text x="106.8" y="160.6">C8</text>
<text x="118.2" y="160.6">C9</text>
<text x="129.8" y="160.6">C10</text>
<text x="141.2" y="160.6">C11</text>
<text x="152.6" y="160.6">C12</text>
<text x="164.1" y="160.6">C13</text>
<text x="175.5" y="160.6">C14</text>
<text x="214.4" y="156.8">VBACKUP</text>
<text x="214.4" y="159.4">3D-FIX</text>
<text x="214.4" y="161.9">NC</text>
<text x="223.5" y="158">FGPMMOPA6H</text>
<text x="242.8" y="161.9">NC</text>
<text x="242.8" y="159.4">NC</text>
<text x="242.8" y="156.8">NC</text>
<text x="26.9" y="165.7">10uF</text>
<text x="38.4" y="165.7">0.1uF</text>
<text x="49.8" y="165.7">10uF</text>
<text x="61.3" y="165.7">0.1uF</text>
<text x="72.7" y="165.7">0.1uF</text>
<text x="84.2" y="165.7">0.1uF</text>
<text x="95.5" y="165.7">22uF</text>
<text x="106.8" y="165.7">1uF</text>
<text x="118.4" y="165.7">0.1uF</text>
<text x="129.9" y="165.7">0.1uF</text>
<text x="141.3" y="165.7">0.1uF</text>
<text x="152.7" y="165.7">0.1uF</text>
<text x="164" y="165.7">1uF</text>
<text x="175.5" y="165.7">10uF</text>
<text x="214.4" y="164.5">NC</text>
<text x="214.4" y="167">GND</text>
<text x="228.8" y="163.1">U2</text>
<text x="240.3" y="164.5">RTCM</text>
<text x="240.8" y="167">1PPS</text>
<text x="214.4" y="169.5">TX</text>
<text x="214.4" y="172.1">RX</text>
<text x="238.4" y="172.1">EX_ANT</text>
<text x="241.4" y="169.5">GND</text>
</g>
<g font-size="1.8" fill="#a00000">
<text x="219.2" y="41.7">5</text>
<text x="219.2" y="39.1">7</text>
<text x="252.2" y="39.1">4</text>
<text x="252.2" y="41.7">6</text>
<text x="63.2" y="44.9" transform="rotate(-90 63.2 44.9)">6</text>
<text x="65.8" y="44.9" transform="rotate(-90 65.8 44.9)">7</text>
<text x="75.9" y="45.4" transform="rotate(-90 75.9 45.4)">28</text>
<text x="78.5" y="45.4" transform="rotate(-90 78.5 45.4)">29</text>
<text x="219.2" y="46.7">2</text>
<text x="219.2" y="44.2">3</text>
<text x="251.8" y="44.2">11</text>
<text x="251.8" y="46.7">12</text>
<text x="48.6" y="53.1">18</text>
<text x="49" y="50.5">8</text>
<text x="218.7" y="53.1">10</text>
<text x="251.8" y="49.3">13</text>
<text x="251.8" y="51.8">14</text>
<text x="48.6" y="55.6">30</text>
<text x="48.6" y="58.2">40</text>
<text x="219.2" y="55.6">9</text>
<text x="48.6" y="63.2">17</text>
<text x="48.6" y="65.8">27</text>
<text x="49" y="60.7">5</text>
<text x="129.8" y="65.8">36</text>
<text x="129.8" y="63.2">37</text>
<text x="129.8" y="60.7">38</text>
<text x="241" y="62.7" transform="rotate(-90 241 62.7)">1</text>
<text x="243.6" y="62.7" transform="rotate(-90 243.6 62.7)">8</text>
<text x="48.6" y="68.3">39</text>
<text x="129.8" y="68.3">35</text>
<text x="55.6" y="79.7" transform="rotate(-90 55.6 79.7)">41</text>
<text x="58.2" y="79.7" transform="rotate(-90 58.2 79.7)">42</text>
<text x="60.7" y="79.7" transform="rotate(-90 60.7 79.7)">43</text>
<text x="63.2" y="79.7" transform="rotate(-90 63.2 79.7)">44</text>
<text x="65.8" y="79.2" transform="rotate(-90 65.8 79.2)">1</text>
<text x="68.3" y="79.2" transform="rotate(-90 68.3 79.2)">2</text>
<text x="70.9" y="79.2" transform="rotate(-90 70.9 79.2)">3</text>
<text x="73.4" y="79.2" transform="rotate(-90 73.4 79.2)">4</text>
<text x="75.9" y="79.2" transform="rotate(-90 75.9 79.2)">9</text>
<text x="78.5" y="79.7" transform="rotate(-90 78.5 79.7)">10</text>
<text x="81" y="79.7" transform="rotate(-90 81 79.7)">11</text>
<text x="83.6" y="79.7" transform="rotate(-90 83.6 79.7)">12</text>
<text x="86.1" y="79.7" transform="rotate(-90 86.1 79.7)">13</text>
<text x="88.6" y="79.7" transform="rotate(-90 88.6 79.7)">14</text>
<text x="91.2" y="79.7" transform="rotate(-90 91.2 79.7)">15</text>
<text x="93.7" y="79.7" transform="rotate(-90 93.7 79.7)">16</text>
<text x="96.3" y="79.7" transform="rotate(-90 96.3 79.7)">19</text>
<text x="98.8" y="79.7" transform="rotate(-90 98.8 79.7)">20</text>
<text x="101.3" y="79.7" transform="rotate(-90 101.3 79.7)">21</text>
<text x="103.9" y="79.7" transform="rotate(-90 103.9 79.7)">22</text>
<text x="106.4" y="79.7" transform="rotate(-90 106.4 79.7)">23</text>
<text x="109" y="79.7" transform="rotate(-90 109 79.7)">24</text>
<text x="111.5" y="79.7" transform="rotate(-90 111.5 79.7)">25</text>
<text x="114" y="79.7" transform="rotate(-90 114 79.7)">26</text>
<text x="116.6" y="79.7" transform="rotate(-90 116.6 79.7)">31</text>
<text x="119.1" y="79.7" transform="rotate(-90 119.1 79.7)">32</text>
<text x="121.7" y="79.7" transform="rotate(-90 121.7 79.7)">33</text>
<text x="124.2" y="79.7" transform="rotate(-90 124.2 79.7)">34</text>
<text x="223.2" y="89.9">14</text>
<text x="223.2" y="95">12</text>
<text x="223.2" y="92.5">13</text>
<text x="223.2" y="100.1">10</text>
<text x="223.2" y="97.5">11</text>
<text x="223.7" y="107.7">7</text>
<text x="223.7" y="105.2">8</text>
<text x="223.7" y="102.6">9</text>
<text x="223.7" y="112.8">5</text>
<text x="223.7" y="110.2">6</text>
<text x="223.7" y="117.9">3</text>
<text x="223.7" y="115.3">4</text>
<text x="223.7" y="122.9">1</text>
<text x="223.7" y="120.4">2</text>
<text x="209.1" y="148.3">1</text>
<text x="249.2" y="148.3">20</text>
<text x="209.1" y="150.9">2</text>
<text x="209.1" y="153.4">3</text>
<text x="209.1" y="156">4</text>
<text x="249.2" y="156">17</text>
<text x="249.2" y="153.4">18</text>
<text x="249.2" y="150.9">19</text>
<text x="209.1" y="158.5">5</text>
<text x="209.1" y="161">6</text>
<text x="249.2" y="161">15</text>
<text x="249.2" y="158.5">16</text>
<text x="209.1" y="163.6">7</text>
<text x="209.1" y="166.1">8</text>
<text x="249.2" y="166.1">13</text>
<text x="249.2" y="163.6">14</text>
<text x="208.6" y="171.2">10</text>
<text x="209.1" y="168.7">9</text>
<text x="249.2" y="171.2">11</text>
<text x="249.2" y="168.7">12</text>
</g>
<g font-size="1.4" fill="#a00000">
<text x="66.5" y="38.7" transform="rotate(-90 66.5 38.7)">RESn</text>
<text x="194.9" y="39.9">P10</text>
<text x="194.9" y="47.5">P13</text>
<text x="194.9" y="45">P12</text>
<text x="194.9" y="42.4">P11</text>
<text x="197.3" y="56.4">P9</text>
<text x="136.3" y="64">USB_TX</text>
<text x="136.6" y="61.5">USB_RX</text>
<text x="154.3" y="66.5">EEPROM_SDA</text>
<text x="154.3" y="69.1">EEPROM_SCL</text>
<text x="56.4" y="86.2" transform="rotate(-90 56.4 86.2)">P0</text>
<text x="58.9" y="86.2" transform="rotate(-90 58.9 86.2)">P1</text>
<text x="61.5" y="86.2" transform="rotate(-90 61.5 86.2)">P2</text>
<text x="64" y="86.2" transform="rotate(-90 64 86.2)">P3</text>
<text x="66.5" y="86.2" transform="rotate(-90 66.5 86.2)">P4</text>
<text x="69.1" y="86.2" transform="rotate(-90 69.1 86.2)">P5</text>
<text x="71.6" y="86.2" transform="rotate(-90 71.6 86.2)">P6</text>
<text x="74.2" y="86.2" transform="rotate(-90 74.2 86.2)">P7</text>
<text x="76.7" y="86.2" transform="rotate(-90 76.7 86.2)">P8</text>
<text x="79.2" y="86.2" transform="rotate(-90 79.2 86.2)">P9</text>
<text x="81.8" y="87" transform="rotate(-90 81.8 87)">P10</text>
<text x="84.3" y="87" transform="rotate(-90 84.3 87)">P11</text>
<text x="86.9" y="87" transform="rotate(-90 86.9 87)">P12</text>
<text x="89.4" y="87" transform="rotate(-90 89.4 87)">P13</text>
<text x="91.9" y="87" transform="rotate(-90 91.9 87)">P14</text>
<text x="94.5" y="87" transform="rotate(-90 94.5 87)">P15</text>
<text x="97" y="87" transform="rotate(-90 97 87)">P16</text>
<text x="99.6" y="87" transform="rotate(-90 99.6 87)">P17</text>
<text x="102.1" y="87" transform="rotate(-90 102.1 87)">P18</text>
<text x="104.6" y="87" transform="rotate(-90 104.6 87)">P19</text>
<text x="107.2" y="87" transform="rotate(-90 107.2 87)">P20</text>
<text x="109.7" y="87" transform="rotate(-90 109.7 87)">P21</text>
<text x="112.3" y="87" transform="rotate(-90 112.3 87)">P22</text>
<text x="114.8" y="87" transform="rotate(-90 114.8 87)">P23</text>
<text x="117.3" y="87" transform="rotate(-90 117.3 87)">P24</text>
<text x="119.9" y="87" transform="rotate(-90 119.9 87)">P25</text>
<text x="122.4" y="87" transform="rotate(-90 122.4 87)">P26</text>
<text x="125" y="87" transform="rotate(-90 125 87)">P27</text>
<text x="229.3" y="93.2">P18</text>
<text x="229.3" y="95.8">P19</text>
<text x="229.3" y="98.3">P20</text>
<text x="229.3" y="105.9">P21</text>
<text x="229.3" y="108.5">P22</text>
<text x="229.3" y="111">P23</text>
<text x="129.7" y="119.9">P1</text>
<text x="148" y="119.9">I2C_SDA</text>
<text x="229.3" y="118.6">I2C_SDA</text>
<text x="129.7" y="123.7">P0</text>
<text x="148" y="123.7">I2C_SCL</text>
<text x="229.3" y="121.2">I2C_SCL</text>
<text x="51.3" y="127.6" transform="rotate(-90 51.3 127.6)">BATT</text>
<text x="200" y="156.7">BATT</text>
<text x="201.5" y="159.3">P26</text>
<text x="201.3" y="172">P24</text>
<text x="201.5" y="169.4">P25</text>
</g>
<g font-size="1.4" fill="#00f">
<text x="150.4" y="111.5">Note: production I2C pullup values must be measured</text>
<text x="158.1" y="112.9">and determined after a board is populated.</text>
<text x="24.9" y="115.3">Mounting Holes</text>
<text x="25.1" y="152.4" transform="rotate(-90 25.1 152.4)">L3GD20</text>
<text x="36.6" y="152.4" transform="rotate(-90 36.6 152.4)">L3GD20</text>
<text x="48" y="152.4" transform="rotate(-90 48 152.4)">LSM303DLHC</text>
<text x="59.4" y="152.4" transform="rotate(-90 59.4 152.4)">LSM303DLHC</text>
<text x="70.9" y="152.4" transform="rotate(-90 70.9 152.4)">MS5611</text>
<text x="82.3" y="152.4" transform="rotate(-90 82.3 152.4)">AT24C512</text>
<text x="93.7" y="152.4" transform="rotate(-90 93.7 152.4)">microSD</text>
<text x="105.2" y="152.4" transform="rotate(-90 105.2 152.4)">microSD</text>
<text x="116.6" y="152.4" transform="rotate(-90 116.6 152.4)">P8X32A</text>
<text x="128" y="152.4" transform="rotate(-90 128 152.4)">P8X32A</text>
<text x="139.4" y="152.4" transform="rotate(-90 139.4 152.4)">P8X32A</text>
<text x="150.9" y="152.4" transform="rotate(-90 150.9 152.4)">P8X32A</text>
<text x="162.3" y="152.4" transform="rotate(-90 162.3 152.4)">PA6H</text>
<text x="173.7" y="152.4" transform="rotate(-90 173.7 152.4)">PA6H</text>
</g>
<g font-size="1.4" fill="#00a0a0">
<text x="25.8" y="119.8" transform="rotate(-90 25.8 119.8)">P4</text>
<text x="28.4" y="119.8" transform="rotate(-90 28.4 119.8)">P5</text>
<text x="30.9" y="119.8" transform="rotate(-90 30.9 119.8)">P6</text>
<text x="33.5" y="119.8" transform="rotate(-90 33.5 119.8)">P7</text>
</g>
<g font-size="1.1" fill="#00a0a0">
<text x="205.9" y="20.4">VDD</text>
<text x="256.7" y="35.6">VDD</text>
<text x="43.3" y="45.8">VDD</text>
<text x="144.9" y="47.1">VDD</text>
<text x="213.5" y="49.6">VDD</text>
<text x="236.4" y="86.4">VAA</text>
<text x="240.2" y="86.4">VDD</text>
<text x="134.8" y="100.4">VDD</text>
<text x="41.5" y="115.1">PWR_FLAG PWR_FLAG</text>
<text x="17.9" y="149.9">VDD</text>
<text x="199.5" y="146.1">VDD</text>
</g>
</svg>
